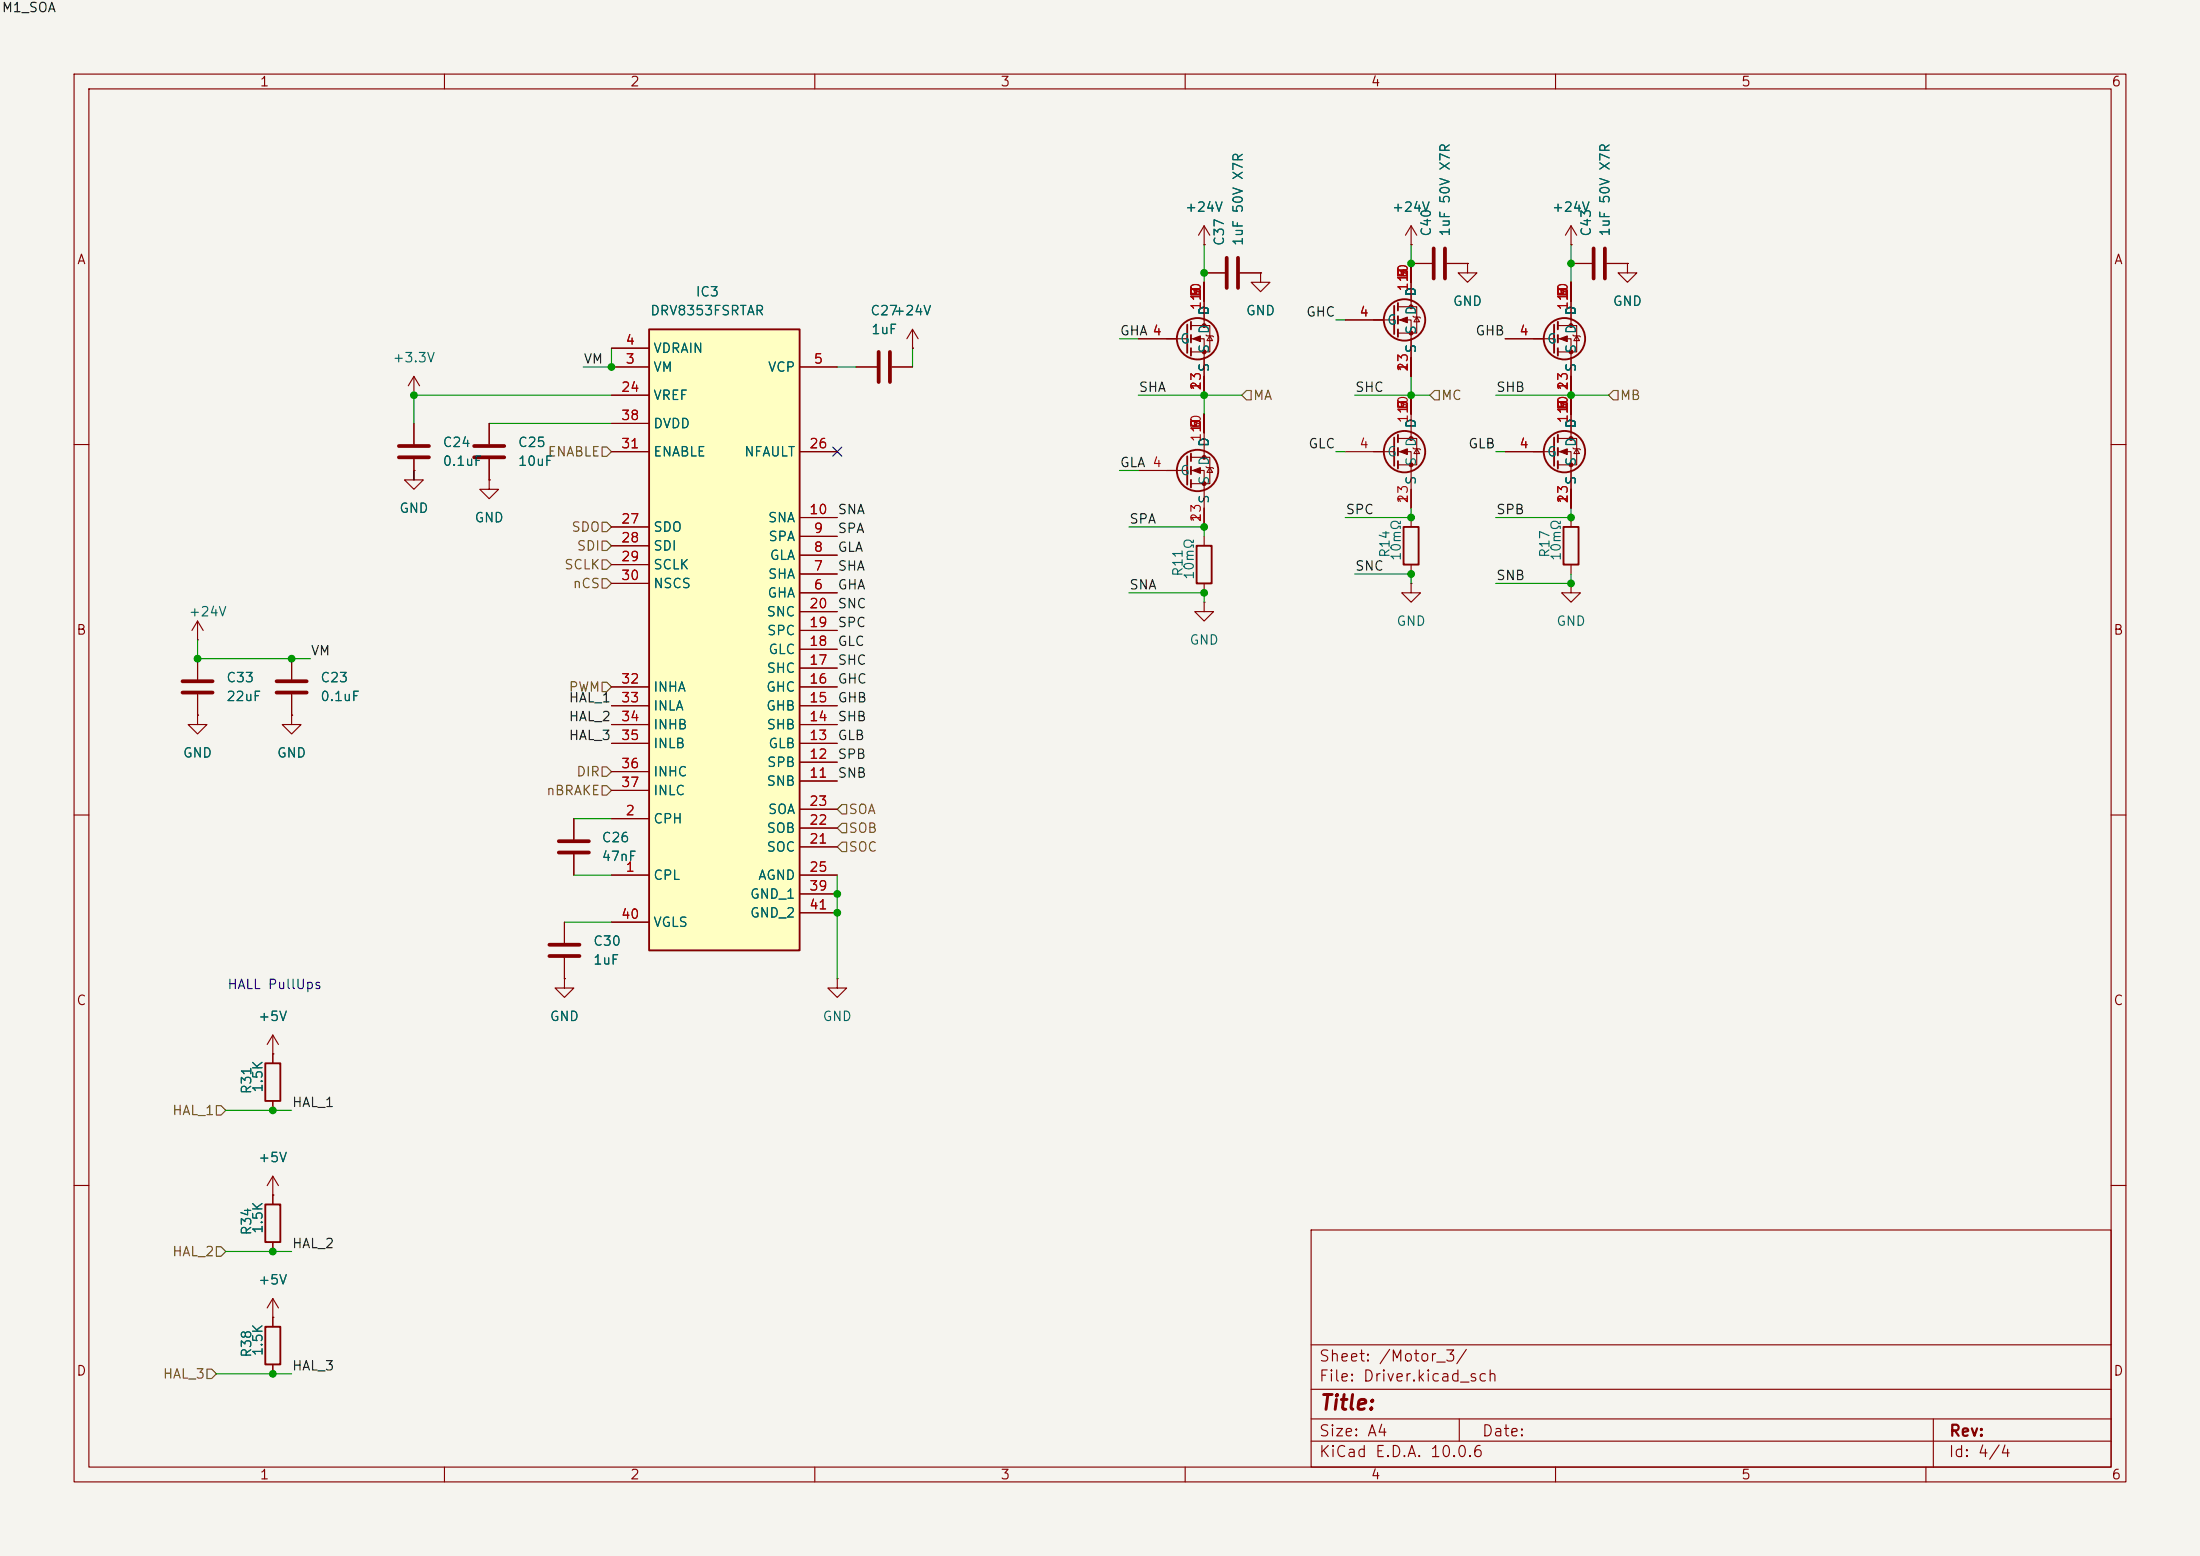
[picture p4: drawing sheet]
<svg xmlns="http://www.w3.org/2000/svg" width="297mm" height="210mm" viewBox="0 0 297 210" stroke-linecap="round" stroke-linejoin="round" font-family="sans-serif">
<path d="M0 0h297v210h-297z" fill="#f5f4ef" stroke="#f5f4ef" stroke-width=".14"/>
<g fill="none" stroke="#840000" stroke-width=".15">
<path d="M10 10h277v190h-277zM12 12h273v186h-273zM60 10v2M110 10v2M160 10v2M210 10v2M260 10v2M162.6 33h.1M162.6 36.8h2.8M162.6 30.5l-.8 1.3M162.6 30.5l.7 1.3M162.6 30.5v2.5"/>
<path d="M167.4 36.8h2.8M170.2 36.8v1.3h1.2l-1.2 1.3-1.3-1.3h1.3M170.2 36.8h.1M190.5 33h.1M190.5 30.5v2.5M190.5 30.5l-.8 1.3M190.5 30.5l.8 1.3M193.3 35.6h-2.8v5.8M195.3 35.6h2.8M198.1 35.6v1.2h1.3l-1.3 1.3-1.3-1.3h1.3M198.1 35.6h.1M212.1 33h.1"/>
<path d="M212.1 35.6h2.8M212.1 30.5l-.8 1.3M212.1 30.5l.8 1.3M212.1 30.5v2.5M212.1 38.1v5.8M216.9 35.6h2.8M219.7 35.6v1.2h1.3l-1.3 1.3-1.3-1.3h1.3M219.7 35.6h.1M55.9 53.3h.1M55.9 50.8v2.5M55.9 57.2v2.7M55.9 50.8l-.8 1.3"/>
<path d="M55.9 50.8l.7 1.3M66 57.2v2.7M115.6 49.5h2.8M120.4 49.5h2.8M123.2 47h.1M123.2 44.5l-.8 1.2M123.2 44.5l.8 1.2M123.2 44.5v2.5M181.6 43.2h6.6M188.7 41.4h2.6v3.6h-2.6M188.7 43.2h1.8v7.6M190.8 42.7l.1 .1h.7l.2 .1"/>
<path d="M191.3 42.8l.3 .6h-.7zM203.2 45.7h6.6M210.3 43.9h2.6v3.6h-2.6M210.3 45.7h1.8v7.6M212.3 45.2l.2 .1h.7l.2 .2M212.9 45.3l.3 .7h-.7zM10 60h2M55.9 62v2.8h-1.3l1.3 1.2 1.2-1.2h-1.2v-1.3M55.9 63.5h.1M66 64.8v1.2h1.3l-1.3 1.3-1.2-1.3h1.2M66 64.8h.1M66 62v2.8"/>
<path d="M285 60h2M26.7 96.5v1.3h1.2l-1.2 1.3-1.3-1.3h1.3M26.7 96.5h.1M26.7 86.4h.1M26.7 83.8v2.6M26.7 88.9v2.8M26.7 93.7v2.8M26.7 83.8l-.8 1.3M26.7 83.8l.7 1.3M39.4 96.5v1.3h1.2l-1.2 1.3-1.3-1.3h1.3M39.4 96.5h.1M39.4 88.9v2.8"/>
<path d="M39.4 93.7v2.8M10 110h2M285 110h2M36.8 139.7v3.8M36.8 139.7l-.7 1.3M36.8 139.7l.8 1.3M36.8 142.2h.1M36.8 148.6v1.3M36.8 158.8v3.8M36.8 158.8l-.7 1.2M36.8 158.8l.8 1.2M10 160h2"/>
<path d="M36.8 177.8h.1M36.8 161.3h.1M36.8 175.3l-.7 1.2M36.8 175.3l.8 1.2M36.8 167.6v1.3M36.8 175.3v3.8M177 166h108v32h-108zM285 160h2M36.8 184.2v1.2M60 198v2M110 198v2M160 198v2"/>
<path d="M177 194.5h108M177 191.5h108M177 187.5h108M177 181.5h108M197 191.5v3M210 198v2M260 198v2M261 191.5v6.5"/>
</g>
<g fill="none" stroke="#840000" stroke-width=".51">
<path d="M165.6 34.8v4.1M167.1 34.8v4.1M193.5 33.5v4.1M195.1 33.5v4.1M215.1 33.5v4.1M216.7 33.5v4.1M118.6 47.5v4.1M120.1 47.5v4.1M53.8 60.2h4.1M53.8 61.7h4.1M64 60.2h4.1M64 61.7h4.1"/>
<path d="M24.6 93.5h4.1M24.6 91.9h4.1M37.3 93.5h4.1M37.3 91.9h4.1"/>
</g>
<g fill="none" stroke="#840000" stroke-width=".25">
<path d="M188.2 41.3v3.8M188.7 40.9v1M188.7 42.7v1M188.7 44.5v1M209.8 43.8v3.8M210.3 43.4v1.1M210.3 45.2v1M210.3 47v1M35.8 143.5h2v5.1h-2zM35.8 179.1h2v5.1h-2zM35.8 162.6h2v5h-2z"/>
<circle cx="189.6" cy="43.2" r="2.79"/>
<circle cx="211.2" cy="45.7" r="2.79"/>
</g>
<g fill="#840000" stroke="#840000" stroke-width=".15">
<path d="M189 43.2l1-.4v.8z"/>
<path d="M210.6 45.7l1-.4v.8z"/>
<circle cx="190.5" cy="41.4" r=".25"/>
<circle cx="190.5" cy="45" r=".25"/>
<circle cx="212.1" cy="43.9" r=".25"/>
<circle cx="212.1" cy="47.5" r=".25"/>
</g>
<path d="M87.6 44.5h20.3v83.8h-20.3z" fill="#ffffc2"/>
<g fill="none" stroke="#840000" stroke-width=".25">
<path d="M87.6 44.5h20.3v83.8h-20.3zM160.3 43.8v3.8M160.8 43.4v1.1M160.8 45.2v1M160.8 47v1M188.2 59.1v3.8M188.7 58.7v1M209.8 59.1v3.8M210.3 58.7v1M160.3 61.6v3.8M160.8 61.2v1M160.8 63v1"/>
<path d="M160.8 64.8v1M161.5 73.7h2.1v5h-2.1zM188.7 60.5v1M188.7 62.2v1M189.5 71.1h2v5.1h-2zM210.3 60.5v1M210.3 62.2v1M211.1 71.1h2v5.1h-2z"/>
<circle cx="161.7" cy="45.7" r="2.79"/>
<circle cx="161.7" cy="63.5" r="2.79"/>
<circle cx="189.6" cy="61" r="2.79"/>
<circle cx="211.2" cy="61" r="2.79"/>
</g>
<g fill="none" stroke="#840000" stroke-width=".15">
<path d="M162.6 33h.1M162.6 38.1v5.8M162.6 36.8h2.8M167.4 36.8h2.8M170.2 36.8h.1M190.5 33h.1M193.3 35.6h-2.8v5M195.3 35.6h2.8M198.1 35.6h.1M212.1 33h.1M212.1 38.1v5.1M212.1 35.6h2.8"/>
<path d="M216.9 35.6h2.8M219.7 35.6h.1M55.9 57.2v2.7M66 57.2v2.7M82.5 49.5h5.1M82.5 47h5.1M82.5 53.3h5.1M82.5 57.2h5.1M107.9 49.5h5.1M115.6 49.5h2.8M120.4 49.5h2.8M123.2 47h.1"/>
<path d="M153.7 45.7h6.6M160.8 43.9h2.5v3.6h-2.5M160.8 45.7h1.8v7.6M162.6 55.9v5.8M162.8 45.2l.1 .1h.8l.1 .2M163.3 45.3l.4 .7h-.8zM181.6 43.2h5.1M188.7 59.2h2.6v3.5h-2.6M190.5 45.7v5.1M190.5 53.3v5.9M203.2 45.7h5.1M210.3 59.2h2.6v3.5h-2.6"/>
<path d="M212.1 48.3v10.9M55.9 63.5h.1M55.9 62v2.8M66 64.8h.1M66 62v2.8M82.5 61h5.1M82.5 71.1h5.1M82.5 73.7h5.1M82.5 76.2h5.1M82.5 78.7h5.1M107.9 77.5h5.1M107.9 74.9h5.1"/>
<path d="M107.9 72.4h5.1M107.9 69.9h5.1M107.9 61h5.1M153.7 63.5h6.6M160.8 61.7h2.5v3.6h-2.5M160.8 63.5h1.8v7.6M162.6 72.4v1.3M162.6 78.7v1.3M162.8 63l.1 .1h.8l.1 .1M163.3 63.1l.4 .7h-.8zM181.6 61h6.6M188.7 61h1.8v7.6"/>
<path d="M190.5 78.7v1.3h1.3l-1.3 1.3-1.3-1.3h1.3M190.5 78.7h.1M190.5 69.9v1.2M190.5 76.2v1.3M190.8 60.5l.1 .1h.7l.2 .1M191.3 60.6l.3 .6h-.7zM203.2 61h6.6M210.3 61h1.8v7.6M212.1 78.7v1.3h1.3l-1.3 1.3-1.3-1.3h1.3M212.1 78.7h.1M212.1 69.9v1.2M212.1 76.2v1.3"/>
<path d="M212.3 60.5l.2 .1h.7l.2 .1M212.9 60.6l.3 .6h-.7zM26.7 96.5h.1M26.7 88.9v2.8M26.7 93.7v2.8M39.4 96.5h.1M39.4 88.9v2.8M39.4 93.7v2.8M82.5 97.8h5.1M82.5 95.3h5.1M82.5 92.7h5.1M107.9 80h5.1"/>
<path d="M107.9 97.8h5.1M107.9 95.3h5.1M107.9 92.7h5.1M107.9 90.2h5.1M107.9 87.6h5.1M107.9 85.1h5.1M107.9 82.6h5.1M162.6 81.3v1.3h1.2l-1.2 1.2-1.3-1.2h1.3M162.6 81.3h.1M77.5 110.5v2.8M77.5 115.3v2.8M82.5 118.1h5.1"/>
<path d="M82.5 110.5h5.1M82.5 100.3h5.1M82.5 104.1h5.1M82.5 106.7h5.1M107.9 118.1h5.1M107.9 105.4h5.1M107.9 102.9h5.1M107.9 100.3h5.1M107.9 114.3h5.1M107.9 111.8h5.1M107.9 109.2h5.1M76.2 132.1v1.3h1.3l-1.3 1.2-1.3-1.2h1.3"/>
<path d="M76.2 132.1h.1M76.2 124.5v2.8M76.2 129.3v2.8M82.5 124.5h5.1M107.9 120.7h5.1M107.9 123.2h5.1M113 132.1v1.3h1.3l-1.3 1.2-1.2-1.2h1.2M113 132.1h.1M36.8 142.2h.1M36.8 142.2v1.3M36.8 148.6v1.3M36.8 161.3h.1"/>
<path d="M36.8 177.8h.1M36.8 161.3v1.3M36.8 167.6v1.3M36.8 177.8v1.3M36.8 184.2v1.2"/>
</g>
<path d="M75.4 113.5h4.1M75.4 115.1h4.1M74.2 129h4M74.2 127.5h4" fill="none" stroke="#840000" stroke-width=".51"/>
<g fill="#840000" stroke="#840000" stroke-width=".15">
<path d="M161 63.5l1.1-.4v.8z"/>
<path d="M161 45.7l1.1-.4v.8z"/>
<path d="M189 61l1-.4v.7z"/>
<path d="M210.6 61l1-.4v.7z"/>
<circle cx="162.6" cy="61.7" r=".25"/>
<circle cx="162.6" cy="65.3" r=".25"/>
<circle cx="162.6" cy="43.9" r=".25"/>
<circle cx="162.6" cy="47.5" r=".25"/>
<circle cx="190.5" cy="59.2" r=".25"/>
<circle cx="190.5" cy="62.7" r=".25"/>
<circle cx="212.1" cy="59.2" r=".25"/>
<circle cx="212.1" cy="62.7" r=".25"/>
</g>
<g fill="none" stroke="#725600" stroke-width=".15">
<path d="M168.3 52.7h.6v1.3h-.6l-.7-.7zM193.7 52.7h.6v1.3h-.6l-.7-.7zM217.8 52.7h.6v1.3h-.6l-.6-.7zM81.3 70.5h.6l.6 .6-.6 .7h-.6zM81.3 60.3h.6l.6 .7-.6 .6h-.6zM81.3 75.6h.6l.6 .6-.6 .6h-.6zM81.3 73h.6l.6 .7-.6 .6h-.6zM81.3 78.1h.6l.6 .6-.6 .7h-.6zM81.3 92.1h.6l.6 .6-.6 .6h-.6zM81.3 106h.6l.6 .7-.6 .6h-.6zM81.3 103.5h.6l.6 .6-.6 .7h-.6zM113.7 108.6h.6v1.3h-.6l-.7-.7z"/>
<path d="M113.7 113.7h.6v1.2h-.6l-.7-.6zM113.7 111.1h.6v1.3h-.6l-.7-.6zM29.2 149.2h.6l.7 .7-.7 .6h-.6zM29.2 168.3h.6l.7 .6-.7 .6h-.6zM27.9 184.8h.7l.6 .6-.6 .7h-.7z"/>
</g>
<g fill="none" stroke="#009600" stroke-width=".15">
<path d="M162.6 33v5.1M190.5 33v2.6M212.1 33v5.1M66 57.2h16.5M82.5 53.3h-26.6v3.9M82.5 47v2.5h-3.8M113 49.5h2.6M123.2 47v2.5M151.1 45.7h2.6M153.7 53.3h13.9M162.6 53.3v2.6M180.3 43.2h1.3"/>
<path d="M182.9 53.3h10.1M190.5 50.8v2.5M201.9 53.3h15.3M55.9 63.5v1.3M151.1 63.5h2.6M152.4 71.1h10.2v1.3M180.3 61h1.3M182.9 77.5h7.6v1.2M190.5 68.6v1.3h-8.9M201.9 61h1.3M212.1 68.6v1.3h-10.2M212.1 77.5v1.2h-10.2"/>
<path d="M26.7 86.4v2.5h15.2M152.4 80h10.2v1.3M77.5 110.5h5M77.5 118.1h5M113 118.1v14M76.2 124.5h6.3M30.5 149.9h8.9M30.5 168.9h8.9M29.2 185.4h10.2"/>
</g>
<path d="M112.4 60.4l1.2 1.2M113.6 60.4l-1.2 1.2" fill="none" stroke="#000084" stroke-width=".15"/>
<g fill="#009600" stroke="#009600" stroke-width=".14">
<circle cx="212.1" cy="69.9" r=".46"/>
<circle cx="190.5" cy="77.5" r=".46"/>
<circle cx="190.5" cy="69.9" r=".46"/>
<circle cx="212.1" cy="78.7" r=".46"/>
<circle cx="36.8" cy="185.4" r=".46"/>
<circle cx="113" cy="123.2" r=".46"/>
<circle cx="113" cy="120.7" r=".46"/>
<circle cx="36.8" cy="149.9" r=".46"/>
<circle cx="36.8" cy="168.9" r=".46"/>
<circle cx="26.7" cy="88.9" r=".46"/>
<circle cx="39.4" cy="88.9" r=".46"/>
<circle cx="82.5" cy="49.5" r=".46"/>
<circle cx="55.9" cy="53.3" r=".46"/>
<circle cx="162.6" cy="36.8" r=".46"/>
<circle cx="190.5" cy="53.3" r=".46"/>
<circle cx="162.6" cy="71.1" r=".46"/>
<circle cx="162.6" cy="80" r=".46"/>
<circle cx="162.6" cy="53.3" r=".46"/>
<circle cx="212.1" cy="53.3" r=".46"/>
<circle cx="212.1" cy="35.6" r=".46"/>
<circle cx="190.5" cy="35.6" r=".46"/>
</g>
<text font-size="2" fill="#840000" x="178" y="190.8">Title:</text>
<g font-size="1.5" fill="#840000">
<text x="178" y="184.1">Sheet: /Motor_3/</text>
<text x="178" y="186.8">File: Driver.kicad_sch</text>
<text x="178" y="197">KiCad E.D.A. 10.0.6</text>
<text x="178" y="194.2">Size: A4</text>
<text x="200" y="194.2">Date:</text>
<text x="263" y="197">Id: 4/4</text>
<text x="263" y="194.2">Rev:</text>
</g>
<g font-size="1.3" fill="#0f0f0f">
<text x=".2" y="2">M1_SOA</text>
<text x="151.1" y="45.6">GHA 4</text>
<text x="176.2" y="43.1">GHC</text>
<text x="199.1" y="45.6">GHB</text>
<text x="78.7" y="49.4">VM</text>
<text x="153.6" y="53.2">SHA</text>
<text x="182.9" y="53.2">SHC</text>
<text x="201.9" y="53.2">SHB</text>
<text x="151.1" y="63.4">GLA 4</text>
<text x="176.5" y="60.8">GLC</text>
<text x="198.1" y="60.8">GLB</text>
<text x="113" y="69.7">SNA</text>
<text x="152.4" y="71">SPA</text>
<text x="181.6" y="69.7">SPC</text>
<text x="201.9" y="69.7">SPB</text>
<text x="113" y="72.3">SPA</text>
<text x="113" y="77.3">SHA</text>
<text x="113" y="74.8">GLA</text>
<text x="182.9" y="77.3">SNC</text>
<text x="113" y="82.4">SNC</text>
<text x="113" y="79.9">GHA</text>
<text x="152.4" y="79.9">SNA</text>
<text x="201.9" y="78.6">SNB</text>
<text x="41.9" y="88.8">VM</text>
<text x="113" y="85">SPC</text>
<text x="113" y="87.5">GLC</text>
<text x="76.7" y="95.1">HAL_1</text>
<text x="113" y="92.6">GHC</text>
<text x="113" y="95.1">GHB</text>
<text x="113" y="90">SHC</text>
<text x="76.7" y="97.7">HAL_2</text>
<text x="76.7" y="100.2">HAL_3</text>
<text x="113" y="100.2">GLB</text>
<text x="113" y="97.7">SHB</text>
<text x="113" y="105.3">SNB</text>
<text x="113" y="102.7">SPB</text>
<text x="39.3" y="149.7">HAL_1</text>
<text x="39.3" y="168.8">HAL_2</text>
<text x="39.3" y="185.3">HAL_3</text>
</g>
<g font-size="1.3" fill="#840000">
<text x="35" y="12">1</text>
<text x="85" y="12">2</text>
<text x="135" y="12">3</text>
<text x="185" y="12">4</text>
<text x="235" y="12">5</text>
<text x="285" y="12">6</text>
<text x="10.3" y="36">A</text>
<text x="285.3" y="36">A</text>
<text x="10.2" y="86">B</text>
<text x="285.2" y="86">B</text>
<text x="10.2" y="136">C</text>
<text x="285.2" y="136">C</text>
<text x="10.2" y="186">D</text>
<text x="285.2" y="186">D</text>
<text x="35" y="200">1</text>
<text x="85" y="200">2</text>
<text x="135" y="200">3</text>
<text x="185" y="200">4</text>
<text x="235" y="200">5</text>
<text x="285" y="200">6</text>
</g>
<g font-size="1.3" fill="#006464">
<text x="159.9" y="28.9">+24V</text>
<text x="187.8" y="28.9">+24V</text>
<text x="209.4" y="28.9">+24V</text>
<text x="165.6" y="33.3" transform="rotate(-90 165.6 33.3)">C37</text>
<text x="168.1" y="33.3" transform="rotate(-90 168.1 33.3)">1uF 50V X7R</text>
<text x="193.5" y="32" transform="rotate(-90 193.5 32)">C40</text>
<text x="196" y="32" transform="rotate(-90 196 32)">1uF 50V X7R</text>
<text x="215.1" y="32" transform="rotate(-90 215.1 32)">C43</text>
<text x="217.6" y="32" transform="rotate(-90 217.6 32)">1uF 50V X7R</text>
<text x="93.8" y="40.3">IC3</text>
<text x="191.5" y="40.1" transform="rotate(-90 191.5 40.1)">D</text>
<text x="196.1" y="41.6">GND</text>
<text x="217.6" y="41.6">GND</text>
<text x="87.7" y="42.9">DRV8353FSRTAR</text>
<text x="88.1" y="48">VDRAIN</text>
<text x="117.4" y="42.9">C27</text>
<text x="117.5" y="45.4">1uF</text>
<text x="120.5" y="42.9">+24V</text>
<text x="159.2" y="46.7">G</text>
<text x="163.5" y="47.8" transform="rotate(-90 163.5 47.8)">S</text>
<text x="163.5" y="45.2" transform="rotate(-90 163.5 45.2)">D</text>
<text x="163.5" y="42.6" transform="rotate(-90 163.5 42.6)">D</text>
<text x="168.1" y="42.9">GND</text>
<text x="187.2" y="44.1">G</text>
<text x="191.5" y="47.8" transform="rotate(-90 191.5 47.8)">S</text>
<text x="191.5" y="45.2" transform="rotate(-90 191.5 45.2)">S</text>
<text x="191.5" y="42.6" transform="rotate(-90 191.5 42.6)">D</text>
<text x="208.8" y="46.7">G</text>
<text x="213.1" y="47.8" transform="rotate(-90 213.1 47.8)">S</text>
<text x="213.1" y="45.2" transform="rotate(-90 213.1 45.2)">D</text>
<text x="213.1" y="42.6" transform="rotate(-90 213.1 42.6)">D</text>
<text x="52.9" y="49.2">+3.3V</text>
<text x="88.1" y="50.5">VM</text>
<text x="103.6" y="50.5">VCP</text>
<text x="163.5" y="50.3" transform="rotate(-90 163.5 50.3)">S</text>
<text x="213.1" y="50.3" transform="rotate(-90 213.1 50.3)">S</text>
<text x="88.1" y="54.3">VREF</text>
<text x="88.1" y="58.1">DVDD</text>
<text x="191.5" y="57.9" transform="rotate(-90 191.5 57.9)">D</text>
<text x="213.1" y="57.9" transform="rotate(-90 213.1 57.9)">D</text>
<text x="59.7" y="60.7">C24</text>
<text x="59.7" y="63.2">0.1uF</text>
<text x="69.8" y="60.7">C25</text>
<text x="69.8" y="63.2">10uF</text>
<text x="88.1" y="61.9">ENABLE</text>
<text x="100.4" y="61.9">NFAULT</text>
<text x="159.2" y="64.5">G</text>
<text x="163.5" y="65.6" transform="rotate(-90 163.5 65.6)">S</text>
<text x="163.5" y="63" transform="rotate(-90 163.5 63)">D</text>
<text x="163.5" y="60.4" transform="rotate(-90 163.5 60.4)">D</text>
<text x="187.2" y="61.9">G</text>
<text x="191.5" y="65.6" transform="rotate(-90 191.5 65.6)">S</text>
<text x="191.5" y="63" transform="rotate(-90 191.5 63)">S</text>
<text x="191.5" y="60.4" transform="rotate(-90 191.5 60.4)">D</text>
<text x="208.8" y="61.9">G</text>
<text x="213.1" y="65.6" transform="rotate(-90 213.1 65.6)">S</text>
<text x="213.1" y="63" transform="rotate(-90 213.1 63)">S</text>
<text x="213.1" y="60.4" transform="rotate(-90 213.1 60.4)">D</text>
<text x="53.8" y="69.5">GND</text>
<text x="64" y="70.8">GND</text>
<text x="103.6" y="70.8">SNA</text>
<text x="163.5" y="68.1" transform="rotate(-90 163.5 68.1)">S</text>
<text x="88.1" y="72.1">SDO</text>
<text x="88.1" y="74.6">SDI</text>
<text x="88.1" y="77.2">SCLK</text>
<text x="103.6" y="73.4">SPA</text>
<text x="103.8" y="75.9">GLA</text>
<text x="160" y="77.9" transform="rotate(-90 160 77.9)">R11</text>
<text x="187.9" y="75.4" transform="rotate(-90 187.9 75.4)">R14</text>
<text x="189.4" y="75.8" transform="rotate(-90 189.4 75.8)">10mΩ</text>
<text x="209.5" y="75.4" transform="rotate(-90 209.5 75.4)">R17</text>
<text x="211" y="75.8" transform="rotate(-90 211 75.8)">10mΩ</text>
<text x="25.4" y="83.5">+24V</text>
<text x="88.1" y="79.7">NSCS</text>
<text x="103.4" y="83.5">SNC</text>
<text x="103.5" y="81">GHA</text>
<text x="103.6" y="78.4">SHA</text>
<text x="161.5" y="78.3" transform="rotate(-90 161.5 78.3)">10mΩ</text>
<text x="103.5" y="86.1">SPC</text>
<text x="103.6" y="88.6">GLC</text>
<text x="160.5" y="87.3">GND</text>
<text x="188.4" y="84.8">GND</text>
<text x="210" y="84.8">GND</text>
<text x="30.5" y="92.4">C33</text>
<text x="30.5" y="94.9">22uF</text>
<text x="43.2" y="92.4">C23</text>
<text x="43.2" y="94.9">0.1uF</text>
<text x="88.1" y="93.7">INHA</text>
<text x="103.3" y="93.7">GHC</text>
<text x="103.4" y="91.1">SHC</text>
<text x="88.1" y="96.2">INLA</text>
<text x="88.1" y="98.8">INHB</text>
<text x="88.1" y="101.3">INLB</text>
<text x="103.3" y="96.2">GHB</text>
<text x="103.4" y="98.8">SHB</text>
<text x="103.6" y="101.3">GLB</text>
<text x="24.6" y="102.6">GND</text>
<text x="37.3" y="102.6">GND</text>
<text x="88.1" y="105.1">INHC</text>
<text x="88.1" y="107.6">INLC</text>
<text x="103.4" y="106.4">SNB</text>
<text x="103.5" y="103.8">SPB</text>
<text x="81.1" y="114">C26</text>
<text x="88.1" y="111.5">CPH</text>
<text x="103.4" y="112.7">SOB</text>
<text x="103.6" y="110.2">SOA</text>
<text x="81.1" y="116.5">47nF</text>
<text x="88.1" y="119.1">CPL</text>
<text x="102.3" y="119.1">AGND</text>
<text x="103.4" y="115.3">SOC</text>
<text x="88.1" y="125.4">VGLS</text>
<text x="101.2" y="121.6">GND_1</text>
<text x="101.2" y="124.2">GND_2</text>
<text x="80" y="128">C30</text>
<text x="80" y="130.5">1uF</text>
<text x="34.8" y="138.1">+5V</text>
<text x="74.1" y="138.1">GND</text>
<text x="111" y="138.1">GND</text>
<text x="34.2" y="147.8" transform="rotate(-90 34.2 147.8)">R31</text>
<text x="35.8" y="147.6" transform="rotate(-90 35.8 147.6)">1.5K</text>
<text x="34.8" y="157.2">+5V</text>
<text x="34.2" y="166.8" transform="rotate(-90 34.2 166.8)">R34</text>
<text x="35.8" y="166.6" transform="rotate(-90 35.8 166.6)">1.5K</text>
<text x="34.8" y="173.7">+5V</text>
<text x="34.2" y="183.3" transform="rotate(-90 34.2 183.3)">R38</text>
<text x="35.8" y="183.1" transform="rotate(-90 35.8 183.1)">1.5K</text>
</g>
<g font-size="1.3" fill="#a90000">
<text x="162.4" y="42" transform="rotate(-90 162.4 42)">110</text>
<text x="162.4" y="40.1" transform="rotate(-90 162.4 40.1)">5</text>
<text x="162.4" y="40.1" transform="rotate(-90 162.4 40.1)">6</text>
<text x="162.4" y="40.1" transform="rotate(-90 162.4 40.1)">7</text>
<text x="162.4" y="40.1" transform="rotate(-90 162.4 40.1)">8</text>
<text x="162.4" y="40.1" transform="rotate(-90 162.4 40.1)">9</text>
<text x="190.4" y="39.4" transform="rotate(-90 190.4 39.4)">110</text>
<text x="190.4" y="37.6" transform="rotate(-90 190.4 37.6)">5</text>
<text x="190.4" y="37.6" transform="rotate(-90 190.4 37.6)">6</text>
<text x="190.4" y="37.6" transform="rotate(-90 190.4 37.6)">7</text>
<text x="190.4" y="37.6" transform="rotate(-90 190.4 37.6)">8</text>
<text x="190.4" y="37.6" transform="rotate(-90 190.4 37.6)">9</text>
<text x="212" y="42" transform="rotate(-90 212 42)">110</text>
<text x="212" y="40.1" transform="rotate(-90 212 40.1)">5</text>
<text x="212" y="40.1" transform="rotate(-90 212 40.1)">6</text>
<text x="212" y="40.1" transform="rotate(-90 212 40.1)">7</text>
<text x="212" y="40.1" transform="rotate(-90 212 40.1)">8</text>
<text x="212" y="40.1" transform="rotate(-90 212 40.1)">9</text>
<text x="84.4" y="46.9">4</text>
<text x="155.5" y="45.6">4</text>
<text x="183.4" y="43">4</text>
<text x="205" y="45.6">4</text>
<text x="83.8" y="53.2">24</text>
<text x="84.4" y="49.4">3</text>
<text x="109.8" y="49.4">5</text>
<text x="162.4" y="52.8" transform="rotate(-90 162.4 52.8)">13</text>
<text x="162.4" y="52.8" transform="rotate(-90 162.4 52.8)">23</text>
<text x="162.4" y="52.8" transform="rotate(-90 162.4 52.8)">1</text>
<text x="162.4" y="52.8" transform="rotate(-90 162.4 52.8)">2</text>
<text x="190.4" y="50.3" transform="rotate(-90 190.4 50.3)">13</text>
<text x="190.4" y="50.3" transform="rotate(-90 190.4 50.3)">23</text>
<text x="190.4" y="50.3" transform="rotate(-90 190.4 50.3)">1</text>
<text x="190.4" y="50.3" transform="rotate(-90 190.4 50.3)">2</text>
<text x="212" y="52.8" transform="rotate(-90 212 52.8)">13</text>
<text x="212" y="52.8" transform="rotate(-90 212 52.8)">23</text>
<text x="212" y="52.8" transform="rotate(-90 212 52.8)">1</text>
<text x="212" y="52.8" transform="rotate(-90 212 52.8)">2</text>
<text x="83.8" y="57">38</text>
<text x="162.4" y="59.8" transform="rotate(-90 162.4 59.8)">110</text>
<text x="162.4" y="57.9" transform="rotate(-90 162.4 57.9)">5</text>
<text x="162.4" y="57.9" transform="rotate(-90 162.4 57.9)">6</text>
<text x="162.4" y="57.9" transform="rotate(-90 162.4 57.9)">7</text>
<text x="162.4" y="57.9" transform="rotate(-90 162.4 57.9)">8</text>
<text x="162.4" y="57.9" transform="rotate(-90 162.4 57.9)">9</text>
<text x="190.4" y="57.2" transform="rotate(-90 190.4 57.2)">110</text>
<text x="190.4" y="55.3" transform="rotate(-90 190.4 55.3)">5</text>
<text x="190.4" y="55.3" transform="rotate(-90 190.4 55.3)">6</text>
<text x="190.4" y="55.3" transform="rotate(-90 190.4 55.3)">7</text>
<text x="190.4" y="55.3" transform="rotate(-90 190.4 55.3)">8</text>
<text x="190.4" y="55.3" transform="rotate(-90 190.4 55.3)">9</text>
<text x="212" y="57.2" transform="rotate(-90 212 57.2)">110</text>
<text x="212" y="55.3" transform="rotate(-90 212 55.3)">5</text>
<text x="212" y="55.3" transform="rotate(-90 212 55.3)">6</text>
<text x="212" y="55.3" transform="rotate(-90 212 55.3)">7</text>
<text x="212" y="55.3" transform="rotate(-90 212 55.3)">8</text>
<text x="212" y="55.3" transform="rotate(-90 212 55.3)">9</text>
<text x="83.8" y="60.8">31</text>
<text x="109.2" y="60.8">26</text>
<text x="183.4" y="60.8">4</text>
<text x="205" y="60.8">4</text>
<text x="83.8" y="71">27</text>
<text x="109.2" y="69.7">10</text>
<text x="162.4" y="70.6" transform="rotate(-90 162.4 70.6)">13</text>
<text x="162.4" y="70.6" transform="rotate(-90 162.4 70.6)">2</text>
<text x="190.4" y="68" transform="rotate(-90 190.4 68)">13</text>
<text x="190.4" y="68" transform="rotate(-90 190.4 68)">2</text>
<text x="212" y="68" transform="rotate(-90 212 68)">13</text>
<text x="212" y="68" transform="rotate(-90 212 68)">23</text>
<text x="212" y="68" transform="rotate(-90 212 68)">1</text>
<text x="212" y="68" transform="rotate(-90 212 68)">2</text>
<text x="83.8" y="73.5">28</text>
<text x="83.8" y="76.1">29</text>
<text x="109.8" y="77.3">7</text>
<text x="109.8" y="74.8">8</text>
<text x="109.8" y="72.3">9</text>
<text x="83.8" y="78.6">30</text>
<text x="109.2" y="82.4">20</text>
<text x="109.8" y="79.9">6</text>
<text x="109.2" y="87.5">18</text>
<text x="109.2" y="85">19</text>
<text x="83.8" y="92.6">32</text>
<text x="83.8" y="95.1">33</text>
<text x="109.2" y="95.1">15</text>
<text x="109.2" y="92.6">16</text>
<text x="109.2" y="90">17</text>
<text x="83.8" y="97.7">34</text>
<text x="83.8" y="100.2">35</text>
<text x="109.2" y="100.2">13</text>
<text x="109.2" y="97.7">14</text>
<text x="83.8" y="104">36</text>
<text x="83.8" y="106.5">37</text>
<text x="109.2" y="105.3">11</text>
<text x="109.2" y="102.7">12</text>
<text x="84.4" y="110.4">2</text>
<text x="109.2" y="111.6">22</text>
<text x="109.2" y="109.1">23</text>
<text x="84.4" y="118">1</text>
<text x="109.2" y="114.2">21</text>
<text x="109.2" y="118">25</text>
<text x="83.8" y="124.3">40</text>
<text x="109.2" y="120.5">39</text>
<text x="109.2" y="123.1">41</text>
</g>
<g font-size="1.3" fill="#725600">
<text x="169.1" y="54.3">MA</text>
<text x="194.5" y="54.3">MC</text>
<text x="218.6" y="54.3">MB</text>
<text x="73.8" y="61.9">ENABLE</text>
<text x="76.1" y="77.2">SCLK</text>
<text x="77.1" y="72.1">SDO</text>
<text x="77.8" y="74.6">SDI</text>
<text x="77.2" y="79.7">nCS</text>
<text x="76.7" y="93.7">PWM</text>
<text x="73.7" y="107.6">nBRAKE</text>
<text x="77.7" y="105.1">DIR</text>
<text x="114.5" y="110.2">SOA</text>
<text x="114.5" y="112.7">SOB</text>
<text x="114.5" y="115.3">SOC</text>
<text x="23.2" y="150.8">HAL_1</text>
<text x="23.2" y="169.9">HAL_2</text>
<text x="21.9" y="186.4">HAL_3</text>
</g>
<text font-size="1.3" fill="#0000c2" x="30.6" y="133.8">HALL PullUps</text>
</svg>
